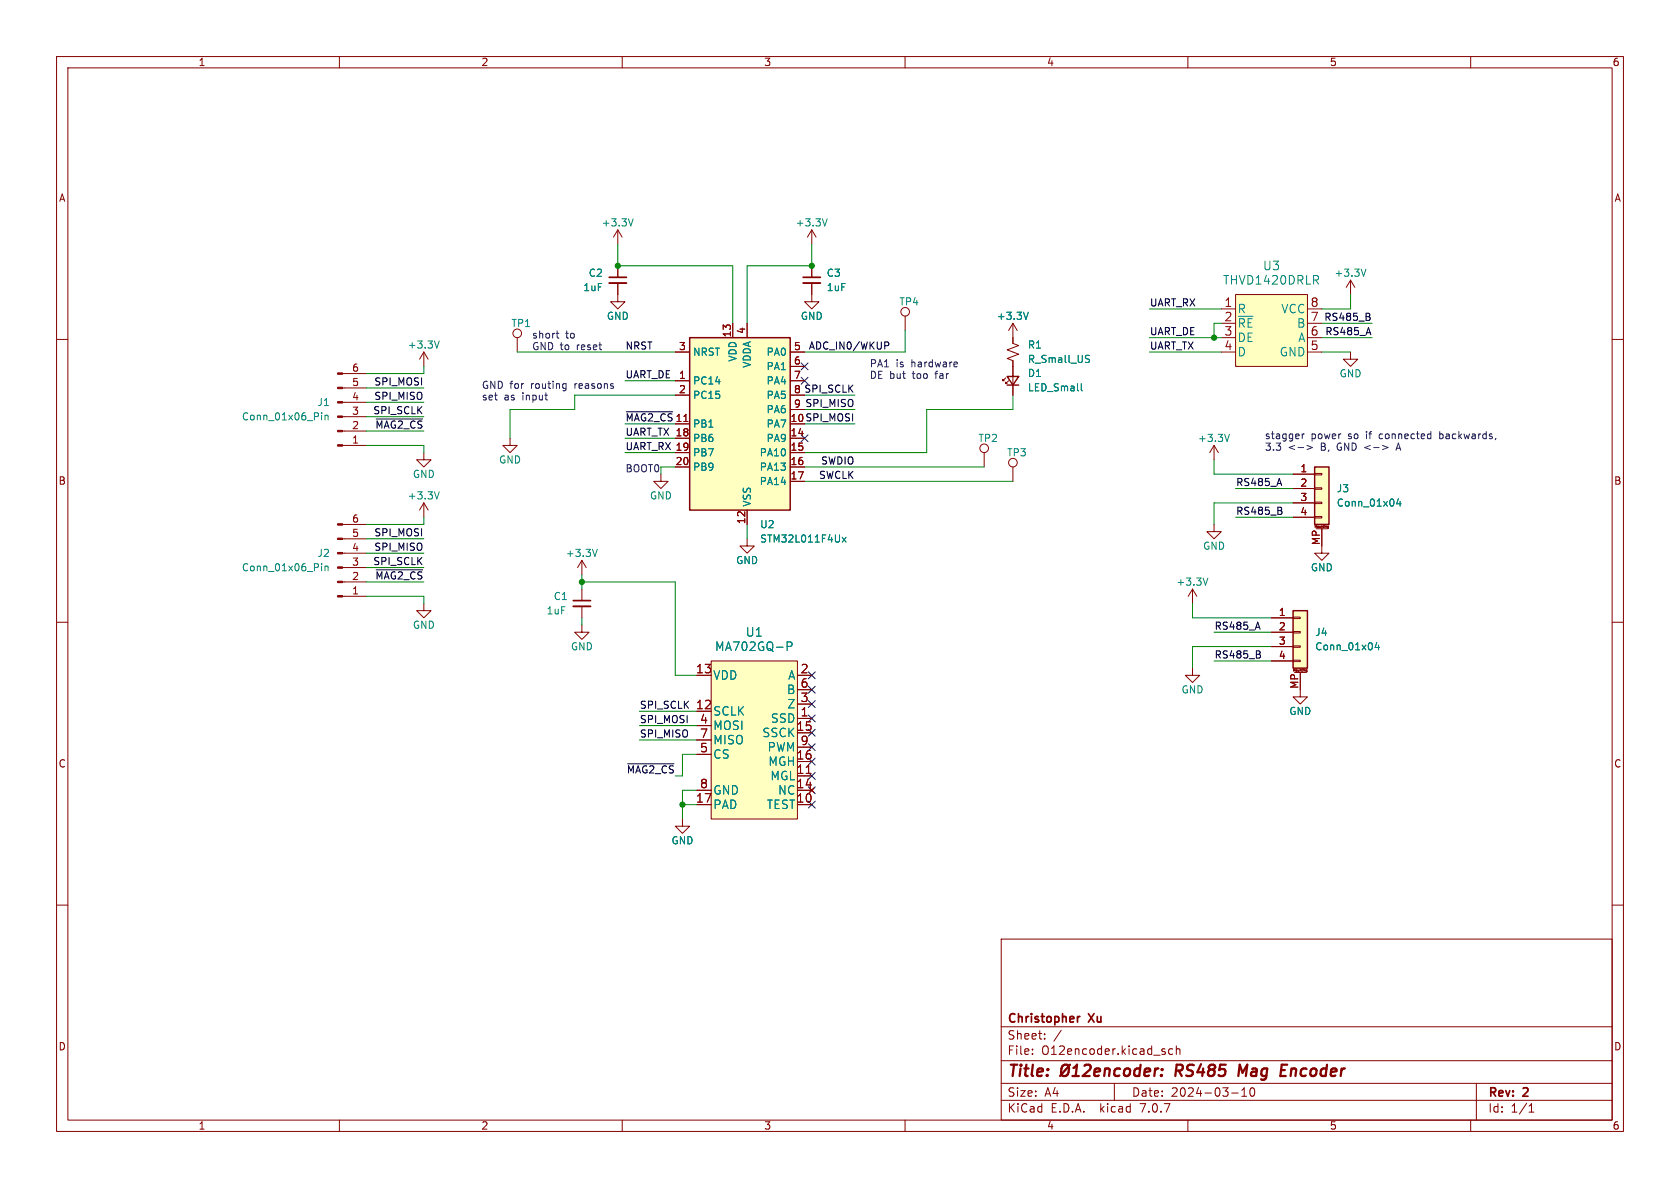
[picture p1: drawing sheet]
<svg xmlns="http://www.w3.org/2000/svg" width="297mm" height="210mm" viewBox="0 0 297 210" stroke-linecap="round" stroke-linejoin="round" font-family="sans-serif">
<g fill="none" stroke="#840000" stroke-width=".18">
<path d="M10 10h277v190h-277zM12 12h273v186h-273zM60 10v2M110 10v2M160 10v2M210 10v2M260 10v2M10 60h2M91.4 59.7v2.5M109.2 50v3.3h-1.3l1.3 1.3 1.3-1.3h-1.3M109.2 40.6v2.6M109.2 47v2"/>
<path d="M109.2 40.6l.8 1.3M109.2 40.6l-.7 1.3M129.5 57.2v2.5M132.1 57.2v2.5M143.5 50v3.3h-1.3l1.3 1.3 1.3-1.3h-1.3M143.5 40.6l.8 1.3M143.5 40.6v2.6M143.5 47v2M143.5 40.6l-.8 1.3M160 55.9v2.5M179.1 57.2v3.5l1 .4-2 .7 2 .8-2 .8 1 .4v6.1M179.1 57.2l.7 1.2"/>
<path d="M179.1 57.2l-.8 1.2M215.9 54.6h2.5M215.9 57.2h2.5M215.9 59.7h2.5M218.4 52.1h12.7v12.7h-12.7zM231.1 54.6h2.6M231.1 57.2h2.6M231.1 59.7h2.6M238.8 49.5l-.8 1.3M238.8 49.5v2.6M238.8 49.5l.7 1.3M285 60h2"/>
<path d="M60.6 66h4.2M60.6 68.6h4.2M60.6 71.1h4.2M60.6 73.7h4.2M60.6 76.2h4.2M60.6 78.7h4.2M74.9 62.2l.8 1.3M74.9 62.2v2.6M74.9 62.2l-.7 1.3M90.2 77.5v1.2h-1.3l1.3 1.3 1.2-1.3h-1.2M119.4 67.3h2.5M119.4 74.9h2.5"/>
<path d="M119.4 77.5h2.5M119.4 69.9h2.5M119.4 62.2h2.5M139.7 67.3h2.5M139.7 77.5h2.5M139.7 69.9h2.5M139.7 62.2h2.5M139.7 64.8h2.5M139.7 72.4h2.5M177.8 66.8l-.5 .5v-.2v.2h.2M178.3 67.3l-.5 .5v-.2v.2h.3M214.6 78.7l-.7 1.3"/>
<path d="M214.6 78.7v2.6M214.6 78.7l.8 1.3M215.9 62.2h2.5M231.1 62.2h2.6M238.8 62.2v1.3h1.2l-1.2 1.3-1.3-1.3h1.3M60.6 92.7h4.2M60.6 95.3h4.2M60.6 97.8h4.2M74.9 80v1.3h-1.2l1.2 1.3 1.3-1.3h-1.3M74.9 88.9v2.5M74.9 88.9l.8 1.3M74.9 88.9l-.7 1.3"/>
<path d="M102.9 99.1v2.5M102.9 99.1l-.8 1.2M102.9 99.1l.7 1.2M116.8 83.8v1.3h-1.2l1.2 1.3 1.3-1.3h-1.3M119.4 80h2.5M119.4 82.6h2.5M132.1 95.3v1.2h-1.3l1.3 1.3 1.2-1.3h-1.2M132.1 90.2v2.5M139.7 80h2.5M139.7 82.6h2.5M139.7 85.1h2.5M174 80v2.6"/>
<path d="M179.1 82.6v2.5M214.6 92.7v1.3h1.3l-1.3 1.3-1.2-1.3h1.2M228.6 83.8h3.8M228.6 86.4h3.8M228.6 88.9h3.8M228.6 91.4h3.8M232.4 91.3h1.3v.3h-1.3zM232.4 88.8h1.3v.2h-1.3zM232.4 86.2h1.3v.3h-1.3zM232.4 83.7h1.3v.2h-1.3zM232.5 93.3v-.4l.1 .3 .1-.3v.4M232.7 93.5h2"/>
<path d="M233.7 93.5v4.3h1.2l-1.2 1.3-1.3-1.3h1.3M234 92.9v.3M234.2 92.9h.1M234.7 93.4h.1M234.8 93.4h.1M234.9 93l-.1 .4M234.9 93l-.2 .1v.1h.2M10 110h2M60.6 100.3h4.2M60.6 102.9h4.2M60.6 105.4h4.2M74.9 106.7v1.3h-1.2l1.2 1.2 1.3-1.2h-1.3"/>
<path d="M102.9 110.5v1.3h1.2l-1.2 1.2-1.3-1.2h1.3M102.9 104.1v2.1M102.9 107.2v2M125.7 116.8h15.3v28h-15.3zM141 119.4h2.5M210.8 118.1v1.3h1.3l-1.3 1.3-1.3-1.3h1.3M210.8 104.1l-.7 1.3M210.8 104.1v2.6M210.8 104.1l.8 1.3M224.8 109.2h3.8M224.8 111.8h3.8M224.8 114.3h3.8"/>
<path d="M224.8 116.8h3.8M228.6 116.7h1.3v.3h-1.3zM228.6 114.2h1.3v.2h-1.3zM228.6 111.6h1.3v.3h-1.3zM228.6 109.1h1.3v.2h-1.3zM228.7 118.7v-.4l.1 .3 .1-.3v.4M228.9 118.9h2M229.9 118.9v4.3h1.2l-1.2 1.3-1.3-1.3h1.3M230.2 118.3v.3M230.4 118.3h.1M230.9 118.4v.2h.2M230.9 118.4h.2v.3l-.2 .1"/>
<path d="M230.9 118.4h.1M285 110h2M123.2 128.3h2.5M123.2 133.4h2.5M123.2 130.8h2.5M123.2 139.7h2.5M141 127h2.5M141 137.2h2.5M141 124.5h2.5M141 121.9h2.5M141 132.1h2.5M142.5 136.7h.9"/>
<path d="M143.1 139.3l.8 .8M143.9 139.3l-.8 .8M10 160h2M120.6 144.8v1.3h1.3l-1.3 1.2-1.2-1.2h1.2M285 160h2M177 166h108v32h-108zM60 198v2M110 198v2M160 198v2M177 194.5h108M177 191.5h108M177 187.5h108"/>
<path d="M177 181.5h108M182.5 186.3v.1M182.5 185.5v.1M184.7 183.6v.1M184.7 182.8v.1M187.6 182.1l-1.3 2M197 191.5v3M207.3 185.5l-.4-.1-.3 .3v.4l.1 .2h.6M208 185.5l.2-.1 .3 .1 .1 .9M208 184.9v1.5M210 198v2M217.7 193.2h1.2"/>
<path d="M219.5 193.8h.9M219.5 192.7l.5-.4v1.5M221.1 192.4a.81 .81 0 0 0 .4 1.4l.2-.1 .1-.5-.1-.8M260 198v2M261 191.5v6.5M270.3 196.6h.9M270.3 195.5l.4-.4v1.5"/>
<circle cx="91.4" cy="58.9" r=".76"/>
<circle cx="160" cy="55.1" r=".76"/>
<circle cx="174" cy="79.2" r=".76"/>
<circle cx="179.1" cy="81.8" r=".76"/>
</g>
<g fill="none" stroke="#840000" stroke-width=".4">
<path d="M187.8 188.5a.69 .69 0 0 1 1.1 0 1.47 1.47 0 0 1-.6 1.7l-.5-.1a1.5 1.5 0 0 1 0-1.6zM189.2 188.2l-1.8 2M189.6 190.2h1.1M189.8 188.8l.6-.6-.2 2M191.7 188.4l.3-.2h.5a.45 .45 0 0 1 .3 .6l-.1 .3-1.3 1.1h1.2M193.5 189.5l1-.1-.1-.4-.2-.1-.6 .1-.2 .9 .3 .3 .6-.1M195.3 189.1a.49 .49 0 0 1 .9 .1l-.1 1M195.4 188.9l-.2 1.3M198 189a.66 .66 0 0 0-1 .3v.5l.1 .3 .2 .1 .6-.1M198.9 189.1a.52 .52 0 0 1 .5-.2 .52 .52 0 0 1 .4 .4l-.1 .5a.55 .55 0 0 1-.5 .4 .55 .55 0 0 1-.5-.4zM201.6 189a.66 .66 0 0 0-1 .3l-.1 .5 .1 .3 .2 .1 .6-.1M201.6 188.2l-.2 2"/>
<path d="M202.3 189.5l1-.1v-.4l-.6-.1-.3 .3v.9l.1 .1 .6-.1M204.2 188.9l-.1 1.3M204.8 188.9l-.4 .1-.2 .3M205.3 190l.1 .1-.1 .1M205.3 190l-.1 .1 .1 .1M205.3 190v.2M205.5 189l-.1 .2M205.5 189v.1l-.1 .1M205.5 189l-.2 .1 .1 .1M208 188.2l-.2 2M220.5 188.2l-.8 1.4-.5-1.4-.3 2M226.3 190.2h1"/>
<path d="M226.6 188.2h1"/>
</g>
<path d="M107.7 49h3M142 49h3M101.3 106.2h3.1M190.9 179.7l-.3 .1-.1 .2" fill="none" stroke="#840000" stroke-width=".3"/>
<g fill="#840000" stroke="#840000" stroke-width=".18">
<path d="M59.7 92.6h.9v.2h-.9z"/>
<path d="M59.7 95.1h.9v.3h-.9z"/>
<path d="M59.7 97.7h.9v.2h-.9z"/>
<path d="M59.7 100.2h.9v.3h-.9z"/>
<path d="M59.7 102.7h.9v.3h-.9z"/>
<path d="M59.7 105.3h.9v.2h-.9z"/>
<path d="M59.7 65.9h.9v.3h-.9z"/>
<path d="M59.7 68.5h.9v.2h-.9z"/>
<path d="M59.7 71h.9v.2h-.9z"/>
<path d="M59.7 73.5h.9v.3h-.9z"/>
<path d="M59.7 76.1h.9v.2h-.9z"/>
<path d="M59.7 78.6h.9v.3h-.9z"/>
</g>
<g fill="none" stroke="#008484" stroke-width=".18">
<path d="M111.9 38.7l-.4 1.2M146.2 38.7l-.4 1.2M181.8 55.2l-.4 1.3M232.6 49.5l.5 .7M233 48.8v.6M241.5 47.6l-.4 1.2M56.9 73v.1M56.9 73.4v.8M57.5 73.4v.8M57.5 73.5l.1-.1 .3 .1 .1 .7M77.7 60.3l-.5 1.2M191.2 67.8v1.1l.1 .2"/>
<path d="M192.1 63.4l.4 .1 .1 .3-.2 .3h-.3M192.1 62.8l.5 .1M217.4 76.8l-.5 1.2M56.9 99.6v.2M77.7 86.9l-.5 1.3M105.6 97.1l-.4 1.3M148.9 95l.7 .8M149.6 95l-.7 .8M247.2 88.1l-.3 1h.8M247.5 88.6v.9M56.9 100.1v.8M57.5 100.1v.8"/>
<path d="M57.5 100.2l.1-.1h.3l.1 .8M139.2 114.3l.7-.1 .1-.2v-.4l-.3-.1h-.5v1.5M213.5 102.2l-.4 1.2M243.4 113.5l-.3 1h.8M243.7 114v.9"/>
</g>
<g fill="#ffffc2" stroke="#ffffc2" stroke-width=".18">
<path d="M121.9 59.7h17.8v30.5h-17.8z"/>
<path d="M232.4 82.6h2.5v10.1h-2.5z"/>
<path d="M218.4 52.1h12.7v12.7h-12.7z"/>
<path d="M228.6 108h2.5v10.1h-2.5z"/>
<path d="M125.7 116.8h15.3v28h-15.3z"/>
</g>
<path d="M121.9 59.7h17.8v30.5h-17.8zM178.1 66.5h2l-1 1.6zM178.1 68.1h2M232.4 82.6h2.5v10.1h-2.5zM228.6 108h2.5v10.1h-2.5z" fill="none" stroke="#840000" stroke-width=".25"/>
<path d="M107.7 50h3M142 50h3M101.3 107.2h3.1" fill="none" stroke="#840000" stroke-width=".33"/>
<path d="M242.1 56l.1 .2-.1 .4M242.1 55.5v.4M66.5 74.1h8.2M110.7 72.8h8.2M156.4 60.4h.5l.2 .3-.1 .4h-.6M226.5 90.3l.1 .2-.1 .4M226.5 89.8v.3M66.5 100.7h8.2M222.7 115.7l.1 .2-.1 .4M222.7 115.2v.3M110.9 135h8.3" fill="none" stroke="#000" stroke-width=".18"/>
<g fill="none" stroke="#0000c2" stroke-width=".18">
<path d="M98.3 58.9h.5M98.5 58.5v1.1l.3 .2M99.7 67.8l.4 .1M100.1 67.8v1l-.3 .3M100.1 68.6l-.4 .1M169.1 64l.2 .3-.7 .1M169.2 64.8l-.1 .1M230.2 76.7v.9M230.6 76.7l-.4 .2M231.1 78.7l.9 .4-.9 .4M244.4 78.7l1 .4-1 .4M246.9 79.2h.6"/>
<path d="M247.2 78.3l-.4 1.3M254.5 76.3v1.3M254.5 77.5l.1 .1M254.6 76.7l-.1 .1"/>
</g>
<g fill="none" stroke="#008400" stroke-width=".18">
<path d="M109.2 43.2v3.8h20.3v10.2M143.5 43.2v3.8h-11.4v10.2M160 58.4v3.8h-17.8M203.2 59.7h12.7M203.2 54.6h12.7M215.9 57.2h-1.3v2.5M233.7 59.7h8.9M233.7 57.2h8.9M238.8 52.1v2.5h-5.1M64.8 71.1h10.1M64.8 78.7h10.1v1.3M64.8 73.7h10.1"/>
<path d="M64.8 76.2h10.1M64.8 68.6h10.1M74.9 64.8v1.2h-10.1M91.4 62.2h28M110.5 74.9h8.9M110.5 77.5h8.9M110.5 67.3h8.9M119.4 69.9h-17.8v2.5h-11.4v5.1M142.2 72.4h8.9M142.2 74.9h8.9M142.2 69.9h8.9M179.1 69.9v2.5h-15.3v7.6h-21.6"/>
<path d="M203.2 62.2h12.7M233.7 62.2h5.1M64.8 95.3h10.1M64.8 97.8h10.1M74.9 91.4v1.3h-10.1M110.5 80h8.9M116.8 82.6h2.6M132.1 92.7v2.6M142.2 85.1h36.9M142.2 82.6h31.8M214.6 81.3v2.5h14M218.4 91.4h10.2"/>
<path d="M218.4 86.4h10.2M228.6 88.9h-14v3.8M64.8 102.9h10.1M64.8 105.4h10.1v1.3M64.8 100.3h10.1M102.9 102.9h16.5v16.5h3.8M102.9 101.6v2.5M102.9 109.2v1.3M210.8 106.7v2.5h14M214.6 116.8h10.2M214.6 111.8h10.2M224.8 114.3h-14v3.8"/>
<path d="M113 130.8h10.2M113 128.3h10.2M113 125.7h10.2M123.2 139.7h-2.6v5.1M123.2 133.4h-2.6v3.8M120.6 142.2h2.6"/>
</g>
<g fill="none" stroke="#000084" stroke-width=".18">
<path d="M141.6 66.7l1.2 1.2M141.6 76.9l1.2 1.2M141.6 64.2l1.2 1.2M142.8 66.7l-1.2 1.2M142.8 76.9l-1.2 1.2M142.8 64.2l-1.2 1.2M142.9 118.8l1.2 1.2M144.1 118.8l-1.2 1.2M142.9 139.1l1.2 1.2M142.9 131.5l1.2 1.2M142.9 136.6l1.2 1.2M142.9 126.4l1.2 1.2"/>
<path d="M142.9 134l1.2 1.2M142.9 128.9l1.2 1.2M142.9 121.3l1.2 1.2M142.9 123.9l1.2 1.2M144.1 139.1l-1.2 1.2M144.1 131.5l-1.2 1.2M144.1 136.6l-1.2 1.2M144.1 126.4l-1.2 1.2M144.1 134l-1.2 1.2M144.1 128.9l-1.2 1.2M144.1 121.3l-1.2 1.2M144.1 123.9l-1.2 1.2"/>
<path d="M142.9 141.6l1.2 1.2M144.1 141.6l-1.2 1.2"/>
</g>
<g fill="#008400" stroke="#008400" stroke-width=".18">
<circle cx="120.6" cy="142.2" r=".46"/>
<circle cx="102.9" cy="102.9" r=".46"/>
<circle cx="214.6" cy="59.7" r=".46"/>
<circle cx="109.2" cy="47" r=".46"/>
<circle cx="143.5" cy="47" r=".46"/>
</g>
<g font-size="2.8" fill="#840000">
<text x="178" y="190.9">Title:</text>
<text x="208.6" y="190.9">RS485</text>
<text x="220.6" y="190.9">Mag</text>
<text x="228.8" y="190.9">Encoder</text>
</g>
<g font-size="2.1" fill="#008484">
<text x="223.2" y="48">U3</text>
<text x="216.1" y="50.5">THVD1420DRLR</text>
<text x="218.7" y="55.6">R</text>
<text x="218.7" y="58.1">~{RE}</text>
<text x="226.4" y="55.6">VCC</text>
<text x="229.2" y="58.1">B</text>
<text x="218.7" y="60.7">DE</text>
<text x="218.7" y="63.2">D</text>
<text x="226.2" y="63.2">GND</text>
<text x="229.4" y="60.7">A</text>
<text x="131.7" y="112.8">U1</text>
<text x="126.3" y="115.3">MA702GQ-P</text>
<text x="126" y="120.4">VDD</text>
<text x="139.1" y="122.9">B</text>
<text x="139.1" y="125.4">Z</text>
<text x="139.3" y="120.4">A</text>
<text x="126" y="126.7">SCLK</text>
<text x="126" y="129.2">MOSI</text>
<text x="126" y="131.8">MISO</text>
<text x="134.7" y="130.5">SSCK</text>
<text x="136.2" y="128">SSD</text>
<text x="126" y="134.3">CS</text>
<text x="135.6" y="133.1">PWM</text>
<text x="135.8" y="135.6">MGH</text>
<text x="126" y="143.2">PAD</text>
<text x="126" y="140.7">GND</text>
<text x="135.5" y="143.2">TEST</text>
<text x="136.1" y="138.1">MGL</text>
<text x="137.5" y="140.7">NC</text>
<text x="140.7" y="142">10</text>
</g>
<g font-size="2.1" fill="#840000">
<text x="216.4" y="54.4">1</text>
<text x="216.4" y="56.9">2</text>
<text x="216.4" y="59.4">3</text>
<text x="231.6" y="59.4">6</text>
<text x="231.6" y="56.9">7</text>
<text x="231.6" y="54.4">8</text>
<text x="216.4" y="62">4</text>
<text x="231.6" y="62">5</text>
<text x="123" y="119.1">13</text>
<text x="141.4" y="119.1">2</text>
<text x="123" y="125.5">12</text>
<text x="141.4" y="124.2">3</text>
<text x="141.4" y="121.7">6</text>
<text x="123.7" y="128">4</text>
<text x="123.7" y="130.6">7</text>
<text x="140.7" y="129.3">15</text>
<text x="141.4" y="126.7">1</text>
<text x="141.4" y="131.8">9</text>
<text x="123.7" y="133.1">5</text>
<text x="140.7" y="136.9">11</text>
<text x="140.7" y="134.4">16</text>
<text x="123" y="142">17</text>
<text x="123.7" y="139.4">8</text>
<text x="140.7" y="139.4">14</text>
<text x="178" y="184">Sheet:</text>
<text x="178" y="181.2">Christopher</text>
<text x="192.6" y="181.2">Xu</text>
<text x="178" y="186.7">File:</text>
<text x="184.1" y="186.7">O12encoder.kicad_sch</text>
<text x="178" y="196.9">KiCad</text>
<text x="178" y="194.1">Size:</text>
<text x="184.7" y="194.1">A4</text>
<text x="185.7" y="196.9">E.D.A.</text>
<text x="194.6" y="196.9">kicad</text>
<text x="200" y="194.1">Date:</text>
<text x="201.8" y="196.9">7.0.7</text>
<text x="207" y="194.1">2024-03-10</text>
<text x="263" y="194.3">Rev:</text>
<text x="263" y="196.9">Id:</text>
<text x="267.1" y="196.9">1/1</text>
<text x="269.4" y="194.3">2</text>
</g>
<g font-size="1.8" fill="#840000">
<text x="35" y="11.9">1</text>
<text x="85" y="11.9">2</text>
<text x="135" y="11.9">3</text>
<text x="185" y="11.9">4</text>
<text x="235" y="11.9">5</text>
<text x="285" y="11.9">6</text>
<text x="10.3" y="35.9">A</text>
<text x="285.3" y="35.9">A</text>
<text x="129.3" y="59.7" transform="rotate(-90 129.3 59.7)">13</text>
<text x="131.8" y="59.1" transform="rotate(-90 131.8 59.1)">4</text>
<text x="62.2" y="65.8">6</text>
<text x="119.9" y="62">3</text>
<text x="140.3" y="62">5</text>
<text x="140.3" y="64.5">6</text>
<text x="62.2" y="70.9">4</text>
<text x="62.2" y="68.3">5</text>
<text x="119.9" y="69.6">2</text>
<text x="119.9" y="67.1">1</text>
<text x="140.3" y="67.1">7</text>
<text x="140.3" y="69.6">8</text>
<text x="62.2" y="75.9">2</text>
<text x="62.2" y="73.4">3</text>
<text x="110.5" y="74.6">~{MAG2_CS}</text>
<text x="119.3" y="74.7">11</text>
<text x="119.3" y="77.2">18</text>
<text x="139.7" y="74.7">10 SPI_MOSI</text>
<text x="139.7" y="77.2">14</text>
<text x="139.7" y="74.7">10</text>
<text x="140.3" y="72.1">9</text>
<text x="62.2" y="78.5">1</text>
<text x="119.3" y="82.3">20</text>
<text x="119.3" y="79.8">19</text>
<text x="139.7" y="79.8">15</text>
<text x="139.7" y="82.3">16</text>
<text x="229.8" y="83.6">1</text>
<text x="10.3" y="85.9">B</text>
<text x="139.7" y="84.8">17</text>
<text x="229.8" y="86.1">2</text>
<text x="229.8" y="88.6">3</text>
<text x="285.3" y="85.9">B</text>
<text x="62.2" y="95">5</text>
<text x="62.2" y="92.5">6</text>
<text x="131.8" y="92.8" transform="rotate(-90 131.8 92.8)">12</text>
<text x="229.8" y="91.2">4</text>
<text x="62.2" y="100.1">3</text>
<text x="62.2" y="97.5">4</text>
<text x="233.4" y="96.5" transform="rotate(-90 233.4 96.5)">MP</text>
<text x="62.2" y="105.2">1</text>
<text x="62.2" y="102.6">2</text>
<text x="226" y="109">1</text>
<text x="226" y="111.5">2</text>
<text x="226" y="114">3</text>
<text x="226" y="116.6">4</text>
<text x="229.6" y="121.9" transform="rotate(-90 229.6 121.9)">MP</text>
<text x="10.3" y="135.9">C</text>
<text x="285.3" y="135.9">C</text>
<text x="10.3" y="185.9">D</text>
<text x="285.3" y="185.9">D</text>
<text x="35" y="199.9">1</text>
<text x="85" y="199.9">2</text>
<text x="135" y="199.9">3</text>
<text x="185" y="199.9">4</text>
<text x="235" y="199.9">5</text>
<text x="285" y="199.9">6</text>
</g>
<g font-size="1.8" fill="#008484">
<text x="106.3" y="40.2">+3.3V</text>
<text x="140.6" y="40.2">+3.3V</text>
<text x="103" y="51.7">1uF</text>
<text x="104" y="49.1">C2</text>
<text x="146.1" y="49.1">C3</text>
<text x="146.1" y="51.7">1uF</text>
<text x="235.8" y="49.1">+3.3V</text>
<text x="90.3" y="58">TP1</text>
<text x="107.2" y="56.7">GND</text>
<text x="141.5" y="56.7">GND</text>
<text x="158.9" y="54.2">TP4</text>
<text x="176.1" y="56.7">+3.3V</text>
<text x="72" y="61.8">+3.3V</text>
<text x="122.4" y="63.1">NRST</text>
<text x="130.4" y="64" transform="rotate(-90 130.4 64)">VDD</text>
<text x="132.9" y="65.1" transform="rotate(-90 132.9 65.1)">VDDA</text>
<text x="135.4" y="63.1">PA0</text>
<text x="135.4" y="65.6">PA1</text>
<text x="181.6" y="61.8">R1</text>
<text x="181.6" y="64.4">R_Small_US</text>
<text x="56" y="72">J1</text>
<text x="122.4" y="68.2">PC14</text>
<text x="122.4" y="70.7">PC15</text>
<text x="135.4" y="68.2">PA4</text>
<text x="135.4" y="70.7">PA5</text>
<text x="181.6" y="66.8">D1</text>
<text x="181.6" y="69.4">LED_Small</text>
<text x="236.7" y="66.9">GND</text>
<text x="42.7" y="74.5">Conn_01x06_Pin</text>
<text x="122.4" y="75.8">PB1</text>
<text x="135.4" y="75.8">PA7</text>
<text x="135.4" y="73.3">PA6</text>
<text x="88.1" y="82.1">GND</text>
<text x="122.4" y="78.3">PB6</text>
<text x="122.4" y="80.9">PB7</text>
<text x="122.4" y="83.4">PB9</text>
<text x="134.2" y="80.9">PA10</text>
<text x="134.2" y="83.4">PA13</text>
<text x="135.4" y="78.3">PA9</text>
<text x="172.9" y="78.3">TP2</text>
<text x="178" y="80.9">TP3</text>
<text x="211.7" y="78.3">+3.3V</text>
<text x="72" y="88.5">+3.3V</text>
<text x="72.9" y="84.7">GND</text>
<text x="114.8" y="88.5">GND</text>
<text x="132.9" y="89.7" transform="rotate(-90 132.9 89.7)">VSS</text>
<text x="134.2" y="86">PA14</text>
<text x="236.2" y="87.2">J3</text>
<text x="236.2" y="89.8">Conn_01x04</text>
<text x="134.3" y="93.6">U2</text>
<text x="42.7" y="101.2">Conn_01x06_Pin</text>
<text x="56" y="98.7">J2</text>
<text x="99.9" y="98.7">+3.3V</text>
<text x="130" y="99.9">GND</text>
<text x="134.3" y="96.1">STM32L011F4Ux</text>
<text x="212.6" y="97.4">GND</text>
<text x="231.6" y="101.2">GND</text>
<text x="97.8" y="106.3">C1</text>
<text x="207.9" y="103.7">+3.3V</text>
<text x="72.9" y="111.4">GND</text>
<text x="96.5" y="108.8">1uF</text>
<text x="232.4" y="112.6">J4</text>
<text x="100.8" y="115.2">GND</text>
<text x="232.4" y="115.2">Conn_01x04</text>
<text x="208.8" y="122.8">GND</text>
<text x="227.8" y="126.6">GND</text>
<text x="118.6" y="149.5">GND</text>
</g>
<g font-size="1.8" fill="#0000c2">
<text x="94" y="59.9">short</text>
<text x="100" y="59.9">to</text>
<text x="94" y="62">GND to</text>
<text x="102.1" y="62">reset</text>
<text x="153.7" y="65">PA1</text>
<text x="158.4" y="65">is</text>
<text x="161.2" y="65">hardware</text>
<text x="85.1" y="68.8">GND for</text>
<text x="85.1" y="70.9">set</text>
<text x="89.1" y="70.9">as</text>
<text x="92.5" y="70.9">input</text>
<text x="94" y="68.8">routing</text>
<text x="101.8" y="68.8">reasons</text>
<text x="153.7" y="67.1">DE but</text>
<text x="161.5" y="67.1">too</text>
<text x="165.6" y="67.1">far</text>
<text x="223.5" y="77.7">stagger</text>
<text x="231.8" y="77.7">power</text>
<text x="238.4" y="77.7">so</text>
<text x="241.8" y="77.7">if</text>
<text x="244.3" y="77.7">connected</text>
<text x="255.1" y="77.7">backwards,</text>
<text x="223.5" y="79.8">3.3</text>
<text x="227.7" y="79.8">&lt;-&gt;</text>
<text x="233.6" y="79.8">B,</text>
<text x="236.6" y="79.8">GND &lt;-&gt;</text>
<text x="247.6" y="79.8">A</text>
</g>
<g font-size="1.8">
<text x="203.2" y="54.3">UART_RX</text>
<text x="203.2" y="59.3">UART_DE</text>
<text x="234" y="56.8">RS485_B</text>
<text x="234.2" y="59.3">RS485_A</text>
<text x="110.5" y="61.9">NRST</text>
<text x="142.9" y="61.9">ADC_IN0/WKUP</text>
<text x="203.2" y="61.9">UART_TX</text>
<text x="66.1" y="70.8">SPI_MISO</text>
<text x="66.1" y="68.2">SPI_MOSI</text>
<text x="110.5" y="67">UART_DE 1</text>
<text x="140.3" y="69.6">8 SPI_SCLK</text>
<text x="65.9" y="73.3">SPI_SCLK</text>
<text x="66.3" y="75.9">~{MAG2_CS}</text>
<text x="110.5" y="77.1">UART_TX 18</text>
<text x="140.3" y="72.1">9 SPI_MISO</text>
<text x="110.5" y="79.7">UART_RX 19</text>
<text x="145.1" y="82.2">SWDIO</text>
<text x="144.7" y="84.7">SWCLK</text>
<text x="218.4" y="86">RS485_A</text>
<text x="66.1" y="94.9">SPI_MOSI</text>
<text x="218.4" y="91.1">RS485_B</text>
<text x="65.9" y="100">SPI_SCLK</text>
<text x="66.1" y="97.4">SPI_MISO</text>
<text x="66.3" y="102.5">~{MAG2_CS}</text>
<text x="214.6" y="111.4">RS485_A</text>
<text x="214.6" y="116.5">RS485_B</text>
<text x="113" y="125.4">SPI_SCLK</text>
<text x="113" y="127.9">SPI_MOSI</text>
<text x="113" y="130.5">SPI_MISO</text>
</g>
<g font-size="1.8" fill="#008400">
<text x="110.5" y="83.6">BOOT0</text>
<text x="110.7" y="136.8">~{MAG2_CS}</text>
</g>
<g font-size=".5" fill="#840000">
<text x="232.2" y="93.5">Mounting</text>
<text x="228.4" y="118.9">Mounting</text>
</g>
</svg>
